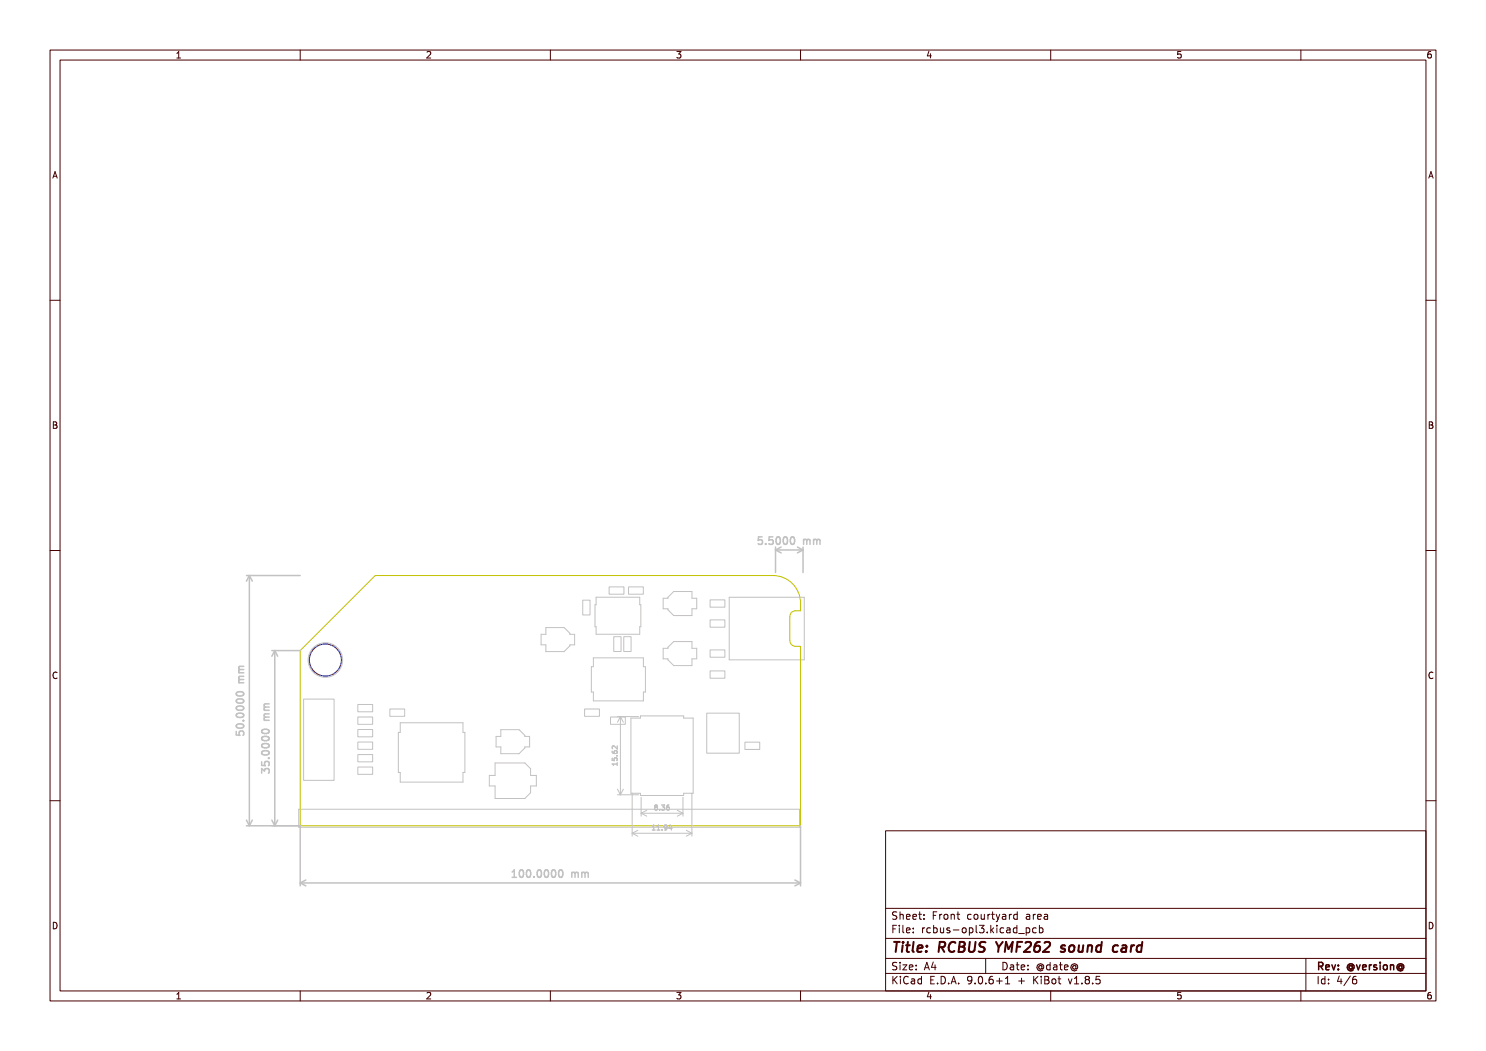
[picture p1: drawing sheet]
<svg xmlns="http://www.w3.org/2000/svg" width="297mm" height="210mm" viewBox="0 0 297 210" stroke-linecap="round" stroke-linejoin="round" font-family="sans-serif">
<g fill="none" stroke="#c2c2c2" stroke-width=".2">
<path d="M116.5 119.9h1.4v3h-1.4zM119.1 119.3h8.8v1.5h.2v4.4h-.2v1.5h-8.8v-1.5h-.2v-4.4h.2zM121.7 117.3h3v1.4h-3zM125.6 117.3h3v1.4h-3zM132.5 119.5h1v-.2l1.1-1.1h3.7v1.3h.9v2.1h-.9v1.4h-3.7l-1.1-1.2v-.2h-1zM141.9 119.9h3v1.4h-3zM145.7 119.4h15v12.4h-15zM60.7 139.7h6.1v16.2h-6.1zM109.1 125.4h3.6l1.2 1.1v.3h.9v2h-.9v.3l-1.2 1.1h-3.6v-1.4h-1v-2h1zM118.6 131.4h10v1.8h.4v5.1h-.4v1.7h-10v-1.7h-.4v-5.1h.4zM122.7 127.2h1.4v3h-1.4zM124.7 127.2h1.4v3h-1.4z"/>
<path d="M132.5 129.5h1v-.2l1.1-1.1h3.7v1.3h.9v2.1h-.9v1.4h-3.7l-1.1-1.2v-.2h-1zM141.9 129.9h3v1.4h-3zM141.9 123.9h3v1.4h-3zM141.9 134.1h3v1.4h-3zM71.5 153.3h3v1.4h-3zM71.5 150.8h3v1.4h-3zM71.5 145.8h3v1.4h-3zM71.5 140.8h3v1.4h-3zM71.5 143.3h3v1.4h-3zM71.5 148.3h3v1.4h-3zM77.9 141.7h3v1.4h-3zM80 144.4h12.5v2h.4v7.9h-.4v2h-12.5v-2h-.4v-7.9h.4z"/>
<path d="M98.9 152.4h6l1.1 1.2v1.3h1.2v2.1h-1.2v1.4l-1.1 1.2h-6v-2.6h-1.1v-2.1h1.1zM100.1 145.8h3.6l1.2 1.1v.2h.9v2.1h-.9v.2l-1.2 1.2h-3.6v-1.4h-1v-2.1h1zM116.8 141.7h3v1.4h-3zM122 143.3h3v1.4h-3zM122.4 150.1l.2 .4 .6 .1 .2-.2-.1-.4-.5 .1-.1 .3 .2 .2M122.4 151.5v.5h.4v-.5h.5v.5M123.3 151h.1M123.4 149v.7l-.8-.7-.2 .2 .1 .4M123.4 152.4v.6M123.4 152.7h-1l.2 .3M123.4 143.2h4.2M123.4 158.8h4.2"/>
<path d="M123.4 157.7l.6 1.1M124 143.2v15.6M124 143.2l.6 1.1M124 143.2l-.6 1.1M124.6 157.7l-.6 1.1M126.1 143.5h1.9v-.5h8.6v.5h1.9v15h-1.9v.4h-8.6v-.4h-1.9zM126.3 158.5v8.6M128.1 159.3v3.8M136.5 159.3v3.8M138.3 158.5v8.6M141.3 142.5h6.5v8h-6.5zM148.9 148.3h2.9v1.5h-2.9z"/>
<path d="M59.7 161.7h100.1v3.6h-100.1zM126.3 166.5h12M126.3 166.5l1.2 .6M127.5 165.9l-1.2 .6M128.1 162.5h8.4M128.1 162.5l1.2 .6M129.3 161.9l-1.2 .6M130.4 165.9h.5M130.4 165.1l.3-.2v1M131 161.3l-.2-.2 .2-.2 .4 .1-.2 .3M131 161.3l-.2 .2 .2 .4 .4-.2-.2-.4M131 161.3h.2"/>
<path d="M131.3 165.9h.6M131.3 165.1l.3-.2v1M131.8 161.8v.1M132.2 160.9h.6l-.3 .3 .3 .1v.5h-.6M132.3 165.8v.1M133.3 165.3l-.2 .2-.3-.1v-.4l.3-.1 .2 .1v.6l-.5 .3M133.7 160.9l-.4 .2-.1 .6 .2 .2 .3-.1v-.5l-.3-.1-.2 .2M133.9 164.8l-.2 .7h.6M134.2 165.2v.7M135.4 161.9l1.1 .6M136.5 162.5l-1.1 .6M137.2 165.9l1.1 .6"/>
<path d="M138.3 166.5l-1.1 .6"/>
<circle cx="65" cy="131.9" r="3.5"/>
</g>
<path d="M60 130l15-15h79.5a5.5 5.5 0 0 1 5.5 5.5v1.5a1.77 1.77 0 0 0-1.9 .5l-.2 .7v4.8a1.14 1.14 0 0 0 1.1 1.2h1v35.8h-100z" fill="none" stroke="#c2c200" stroke-width=".2"/>
<g fill="none" stroke="#c2c2c2" stroke-width=".3">
<path d="M49.3 115h10.7M49.8 115v50M49.8 115l.6 1.1M49.8 115l-.5 1.1M152.3 107.3h-.7l-.1 .7 .2-.2 .5 .1 .2 .2-.1 .5-.2 .2-.6-.2M153 108.6v.2M154.5 107.3h-.7l-.1 .7 .2-.2 .5 .1 .1 .2v.5l-.3 .2-.5-.2M155 109.3v5.1M155 109.9h5.5M155 109.9l1.1 .6M155.2 107.4l.3-.1a.8 .8 0 0 1 .5 .7 .8 .8 0 0 1-.5 .8l-.3-.2-.1-.4zM156.1 109.3l-1.1 .6"/>
<path d="M156.7 107.4l.2-.1a.8 .8 0 0 1 .5 .7 .8 .8 0 0 1-.5 .8l-.2-.2-.2-.4zM158.1 107.4l.2-.1a.8 .8 0 0 1 .5 .7 .8 .8 0 0 1-.5 .8l-.2-.2-.1-.4zM159.4 109.3l1.1 .6M160.5 109.3v5.1M160.5 109.9l-1.1 .6M160.6 107.8v1M160.6 107.9l.4-.1 .2 .2M161.2 108l.3-.2h.3l.1 1M161.2 108v.8M162.6 107.9l.4-.1 .3 .2M162.6 107.8v1M163.3 108l.2-.2h.3l.1 1"/>
<path d="M163.3 108v.8M47.3 139.9a.89 .89 0 0 1 1.4 .2 .85 .85 0 0 1-1.5-.1zM47.4 138.4a.81 .81 0 0 1 1.3 .3 .85 .85 0 0 1-1.5-.1zM47.7 136.4h1M47.7 134.4h1M47.9 135.8l-.2 .2 .2 .4M47.9 133.8l-.2 .2 .2 .4M47.9 135.8h.8M47.9 133.8h.8M48.7 133.1l-.9 .1-.1 .4 .2 .2M48.7 135.1l-.9 .1-.1 .4 .2 .2M54.3 130h5.7"/>
<path d="M54.9 130v35M54.9 130l.6 1.1M54.9 130l-.6 1.1M47.2 146.1v.8h.7l-.1-.2 .1-.5 .2-.1h.5l.1 .3-.1 .5M47.3 141.3a.89 .89 0 0 1 1.4 .3 .85 .85 0 0 1-1.5-.2zM47.3 142.7a.89 .89 0 0 1 1.4 .3 .85 .85 0 0 1-1.5-.1zM47.3 144.9a.89 .89 0 0 1 1.4 .2 .85 .85 0 0 1-1.5-.1zM48.6 144h.1M52.3 152.2v.7l.7 .1-.1-.2v-.5l.3-.2 .5 .1 .1 .2-.1 .6M52.3 154.5v-.9l.6 .5 .1-.5h.7l.1 .3-.1 .6M52.4 147.3a.81 .81 0 0 1 1.4 .3 .85 .85 0 0 1-1.5-.1zM52.4 145.9a.81 .81 0 0 1 1.4 .3 .85 .85 0 0 1-1.5-.1z"/>
<path d="M52.4 148.7a.81 .81 0 0 1 1.4 .4 .85 .85 0 0 1-1.5-.2zM52.4 150.1a.81 .81 0 0 1 1.4 .4 .85 .85 0 0 1-1.5-.1zM52.8 141.9h1M52.8 143.9h1M53 143.3l-.2 .2 .1 .4M53 141.3l-.2 .2 .1 .4M53 143.3h.8M53 141.3h.8M53.7 151.5h.1M53.8 140.6l-.9 .1-.1 .4 .2 .2M53.8 142.6l-.9 .1-.1 .4 .2 .2M49.3 165h10.7v12"/>
<path d="M49.3 163.9l.5 1.1M50.4 163.9l-.6 1.1M54.3 163.9l.6 1.1M55.5 163.9l-.6 1.1M60 176.4h100M60 176.4l1.1 .6M61.1 175.8l-1.1 .6M102.4 175.3h.8M102.4 174.2l.4-.4v1.5M103.9 174l.2-.2a.8 .8 0 0 1 .6 .8 .8 .8 0 0 1-.6 .7l-.2-.1-.1-.5zM105.4 174l.2-.2a.8 .8 0 0 1 .5 .8 .8 .8 0 0 1-.5 .7l-.2-.1-.2-.5zM106.7 175.2v.1"/>
<path d="M107.5 174l.2-.2a.8 .8 0 0 1 .5 .8 .8 .8 0 0 1-.5 .7l-.2-.1-.1-.5zM108.9 174l.2-.2a.8 .8 0 0 1 .6 .8 .8 .8 0 0 1-.6 .7l-.2-.1-.1-.5zM110.4 174l.2-.2a.8 .8 0 0 1 .5 .8 .8 .8 0 0 1-.5 .7l-.2-.1-.2-.5zM111.8 174l.2-.2a.8 .8 0 0 1 .5 .8 .8 .8 0 0 1-.5 .7l-.2-.1-.2-.5zM114.3 174.3v1M114.3 174.5l.4-.2 .2 .2M114.9 174.5l.2-.2 .4 .1 .1 .9M114.9 174.5v.8M116.3 174.5l.4-.2 .2 .2M116.3 174.3v1M116.9 174.5l.2-.2 .4 .1 .1 .9M116.9 174.5v.8"/>
<path d="M158.9 175.8l1.1 .6M160 165v12M160 176.4l-1.1 .6"/>
</g>
<circle cx="65" cy="131.9" r="3.2" fill="none" stroke="#000084" stroke-width=".2"/>
<g fill="none" stroke="#480000" stroke-width=".2">
<path d="M10 10h277v190h-277zM12 12h273v186h-273zM35.3 11.6h.8M35.3 10.7l.4-.4v1.3M60 10v2M85.3 10.4l.5-.1 .3 .4-.8 .9h.8M110 10v2M135.3 10.3h.8l-.4 .5 .3 .1v.6l-.2 .1-.5-.1M160 10v2M185.7 10.2l-.4 1h.9M186 10.7v.9M210 10v2"/>
<path d="M236 10.3h-.6l-.1 .6 .2-.1 .5 .1 .1 .1-.1 .5-.2 .1-.5-.1M260 10v2M286 10.3l-.4 .1-.2 .2-.1 .7 .3 .3 .4-.1 .1-.5-.1-.1-.4-.1-.3 .2M10.6 35.6l.4-1.3 .4 1.3M10.7 35.2h.6M285.6 35.6l.4-1.3 .4 1.3M285.7 35.2h.6M10 60h2M285 60h2M10.7 84.3h.4l.2 .2-.2 .4 .2 .1 .1 .3-.2 .3h-.5zM10.7 84.9h.4M285.7 84.3h.4l.2 .2-.2 .4 .2 .1 .1 .3-.2 .3h-.5z"/>
<path d="M285.7 84.9h.4M10 110h2M285 110h2M11.4 134.4a.62 .62 0 0 0-.9 .5 .62 .62 0 0 0 .7 .7l.2-.1M286.4 134.4a.62 .62 0 0 0-.9 .5 .62 .62 0 0 0 .7 .7l.2-.1M10 160h2M285 160h2M177 166h108v32h-108zM10.7 184.3a.66 .66 0 0 1 .7 .6 .66 .66 0 0 1-.7 .7zM35.3 198.7l.4-.4v1.3M35.3 199.6h.8M60 198v2"/>
<path d="M85.3 198.4l.5-.1 .3 .4-.8 .9h.8M110 198v2M135.3 198.3h.8l-.4 .5 .3 .1v.6l-.2 .1-.5-.1M160 198v2M177 194.5h108M177 191.5h108M177 187.5h108M177 181.5h108M178.5 195.1v1.5M178.5 185.6h.5M178.7 195.7l.6 .9M179.2 184.9h-.7v1.5"/>
<path d="M179.2 192.4l-.5-.1-.2 .1v.5l.6 .3 .1 .3-.2 .3-.6-.1M179.2 182.3l-.5-.1-.2 .1v.5l.6 .3 .1 .3-.2 .3-.6-.1M179.3 195.1l-.8 .9M179.7 184.9v.1M179.7 185.4v1M179.9 182.2v1.5M179.9 192.3v.1M179.9 192.8v1M179.9 182.8l.2-.1 .4 .1v.9M180 195.1v.1M180 195.6v1M180.5 192.8h.7l-.7 1h.7"/>
<path d="M180.5 184.9v1.3l.2 .2M181.2 185.9l.7-.2-.1-.2-.4-.1-.2 .2v.7h.6M181.2 183.2l.7-.1-.1-.3-.4-.1-.2 .2v.7h.6M181.5 195.2a.71 .71 0 0 0-1 .5 .71 .71 0 0 0 .7 .9l.3-.1M181.7 193.3l.8-.1-.1-.3-.4-.1-.3 .2 .1 .7h.6M182.2 195.7h.5l.1 .9M182.5 183.2l.7-.1-.1-.3-.4-.1-.2 .2v.7h.6M182.5 186.3v.1M182.5 185.5v.1M182.8 196h-.5l-.2 .2 .2 .4 .5-.1M183.1 193.7v.1M183.1 192.9v.1"/>
<path d="M183.6 182.7h.6M183.8 182.2v1.3l.4 .2M184.2 195.7l-.5-.1-.2 .3 .1 .6h.6M184.2 195.1v1.5M184.4 185.4v1M184.7 183.6v.1M184.7 182.8v.1M184.7 193.8l.5-1.5 .5 1.5M184.8 185.4l-.4 .3M184.9 193.4h.7M185.7 198.2l-.4 1h.9M186 185.5l-.5-.1-.3 .3 .2 .6h.6"/>
<path d="M186 198.7v.9M186 195.8h.5M186.5 192.2l-.3 1.1h.9M186.5 182.9h.5M186.6 185.5l.4-.1 .3 .3-.1 .6h-.6M186.6 184.9v1.5M186.7 195.1h-.7v1.5h.7M186.9 192.8v1M187.2 182.2h-.7v1.5M187.4 196.5v.1M187.8 182.7v1M188 185.4v.9l.4 .1 .2-.1"/>
<path d="M188.1 195.1a.76 .76 0 0 1 .9 .7 .76 .76 0 0 1-.9 .8zM188.2 182.7l-.4 .3M188.6 185.4v1M188.8 182.8l.4-.1 .3 .3v.4l-.3 .3-.4-.1-.1-.2zM189.6 196.5v.1M189.8 185.5l-.3-.1-.3 .2 .1 .2 .5 .2v.3h-.6M190.1 196.6l.5-1.5 .5 1.5M190.1 182.8l.2-.1 .4 .1v.9M190.1 182.7v1M190.2 196.2h.8M190.5 185.8h1.2M191.2 182.7h.6"/>
<path d="M191.5 182.2v1.3l.3 .2M191.6 196.5v.1M192.4 185.5l.2-.1 .4 .1 .1 .6-.1 .2-.4 .1-.2-.1zM193.7 185.5l.5-.1 .3 .3-.2 .6h-.6M193.7 185.4v1.5M194.1 182.8l-.4-.1-.3 .3 .1 .6h.6M194.2 195.7l-.2 .3h-.3l-.3-.3 .1-.5 .5-.1 .2 .1a.99 .99 0 0 1-.4 1.4h-.3M194.8 182.8l.4-.1 .3 .3v.4l-.3 .3-.4-.1-.1-.2zM194.9 196.5v.1M195.1 184.9v1.3l.2 .2M195.7 195.2l.2-.1a.8 .8 0 0 1 .5 .7 .8 .8 0 0 1-.5 .8l-.2-.1-.2-.5zM195.7 184.9h1l-.5 .6 .4 .1v.7l-.2 .1-.7-.1"/>
<path d="M196.1 182.7l.1 .9 .3 .1 .2-.1M196.7 182.7v1M197 191.5v3M197 196.5v.1M197.3 186.3v.1M197.5 182.7v1M197.9 182.7l-.4 .3M198 184.9v1.5M198.2 185.8l.4 .6M198.2 182.7h.5M198.4 195.1l-.4 .1a1.01 1.01 0 0 0 0 1.4l.5-.1v-.5l-.3-.3h-.4l-.1 .3M198.4 182.2v1.3l.3 .2"/>
<path d="M198.6 185.4l-.6 .6M199.1 182.7l.4 1M199.2 196h1.1M199.2 184.9v.1M199.2 185.4v1M199.5 183.7l-.4 .5M199.7 195.4v1.2M199.8 182.7l-.3 1M200.4 182.8h.6v.9M200.5 192.3a.76 .76 0 0 1 .8 .7 .76 .76 0 0 1-.8 .8zM200.6 185.5l-.4-.1-.3 .3 .1 .6h.6M201 196.6h.8"/>
<path d="M201 195.5l.4-.4v1.5M201 183.1h-.5l-.2 .2 .2 .4 .5-.1M201.2 185.5h.6l.1 .9M201.7 182.7v1M201.9 185.7l-.5 .1-.2 .2 .2 .4 .5-.1M202 192.9h.5l.1 .9M202.2 182.7l-.5 .3M202.6 193.2h-.5l-.2 .2 .2 .4 .5-.1M203.1 192.8h.6M203.2 185.5l-.4-.1-.3 .3 .2 .6h.5M203.2 184.9v1.5M203.3 192.3v1.3l.4 .2"/>
<path d="M203.3 182.8l-.4-.1-.3 .3 .1 .6h.6M203.3 182.2v1.5M203.6 196h1.1M203.6 186.5h1.1M204.1 193.3l.7-.1-.1-.3-.4-.1-.2 .2 .1 .7h.5M204.2 195.4v1.2M205.1 185.5l.4-.1 .3 .3-.1 .6h-.6M205.1 185.4v1.5M205.2 182.8h.5l.1 .9M205.5 193.7v.1M205.5 192.9v.1M205.8 183.1h-.5l-.2 .2 .2 .4 .5-.1"/>
<path d="M206.5 182.7v1M206.6 195.1v1.5M206.8 195.7l.7 .9M207 182.7l-.5 .3M207.1 185.5l-.4-.1-.3 .3 .1 .6h.6M207.4 183.2l.7-.1-.1-.3-.4-.1-.2 .2 .1 .7h.5M207.5 195.1l-.9 .9M207.7 185.5l.5-.1 .3 .3-.2 .6h-.6M207.7 184.9v1.5M208.1 195.1v.1M208.1 195.6v1M208.2 193.1a.36 .36 0 0 0-.5-.1 .36 .36 0 0 0 0 .6 .36 .36 0 0 0 .5-.1"/>
<path d="M208.2 192.9v.6M208.2 193.5l.2 .1a.63 .63 0 0 0-.2-1 .63 .63 0 0 0-.9 .4 .71 .71 0 0 0 .3 .9 .71 .71 0 0 0 .9-.1M208.7 182.8h.6l.1 .9M208.8 195.1l.7 .1 .1 .3-.3 .3a.4 .4 0 0 1 .4 .4 .4 .4 0 0 1-.3 .4h-.6zM208.8 195.8h.5M209.4 183.1h-.5l-.2 .2 .2 .4 .5-.1M209.9 192.9l-.4-.1-.3 .3 .1 .6h.6M209.9 192.3v1.5M210 198v2M210.4 195.7l.3-.1 .3 .3v.4l-.3 .3-.3-.1-.2-.2zM210.6 192.9h.6v.9M211.2 193.2h-.5l-.2 .2 .2 .4 .5-.1"/>
<path d="M211.5 195.6h.5M211.7 195.1v1.3l.3 .2M211.7 192.8h.6M212 192.3v1.3l.3 .2M212.7 193.3l.8-.1-.1-.3-.4-.1-.3 .2 .1 .7h.6M213.5 195.6l.4 1 .3-1M214.7 196.6h.9M214.7 195.5l.5-.4v1.5M215 193.1a.36 .36 0 0 0-.5-.1 .36 .36 0 0 0 0 .6 .36 .36 0 0 0 .5-.1M215 193.5l.1 .1a.57 .57 0 0 0 .2-.8 .57 .57 0 0 0-.8-.1 .7 .7 0 0 0-.3 1 .7 .7 0 0 0 1 .1M215 192.9v.6M216.2 196.5v.1"/>
<path d="M217.2 195.7l-.3 .3v.3l.3 .3h.3l.2-.3v-.3l-.2-.3M217.2 195.7l-.3-.3 .3-.3h.3l.2 .3-.2 .3M217.2 195.7h.3M218.4 196.5v.1M219.8 195.1h-.7l-.1 .7 .2-.1h.5l.2 .3-.1 .5-.2 .1-.6-.1M236 198.3h-.6l-.1 .6 .2-.1 .5 .1 .1 .1-.1 .5-.2 .1-.5-.1M260 198v2M261 191.5v6.5M263.5 195.1v1.5M264.8 195.7l-.4-.1-.3 .3 .1 .6h.6M264.8 195.1v1.5M265.5 196.5v.1"/>
<path d="M265.5 195.7v.1M267.7 195l-.4 1.1h.9M268 195.6v1M269.9 195l-1.3 2M271 195.1l-.4 .1a1.01 1.01 0 0 0 0 1.4l.5-.1 .1-.5-.3-.3h-.3l-.3 .3M285.7 184.3a.66 .66 0 0 1 .7 .6 .66 .66 0 0 1-.7 .7zM286 198.3l-.4 .1-.2 .2-.1 .8 .3 .2 .4-.1 .1-.5-.1-.1-.4-.1-.3 .2"/>
</g>
<g fill="none" stroke="#480000" stroke-width=".3">
<path d="M263.6 193.1l.7-.1 .1-.2-.1-.4-.2-.1h-.5v1.5M263.9 193.1l.5 .7M265 193.3l.7-.2-.1-.2-.4-.1-.2 .2 .1 .7h.5M266.2 192.8l.4 1 .3-1M267.5 193.6v.2M267.5 192.9v.1M270.3 193.1a.36 .36 0 0 0-.6-.1 .36 .36 0 0 0 0 .6 .36 .36 0 0 0 .6-.1M270.3 192.9v.6M270.3 193.5l.1 .1a.63 .63 0 0 0-.1-1 .63 .63 0 0 0-1 .4 .7 .7 0 0 0 .3 .9 .7 .7 0 0 0 .9-.1M271.1 192.8l.4 1 .3-1M272.3 193.3l.8-.2-.1-.2-.4-.1-.3 .2 .1 .7h.6M273.7 192.8v1"/>
<path d="M274.1 192.8l-.4 .3M275.1 192.9l-.3-.1-.2 .2v.2l.5 .2v.3h-.5M275.8 192.3v.1M275.8 192.8v1M276.6 192.9l.2-.1 .4 .1 .1 .6-.2 .2-.3 .1-.2-.2zM277.9 192.9l.2-.1 .4 .1 .1 .9M277.9 192.8v1M280.2 193.1a.36 .36 0 0 0-.5-.1 .36 .36 0 0 0 0 .6 .36 .36 0 0 0 .5-.1M280.2 193.5l.1 .1a.57 .57 0 0 0 .2-.8 .57 .57 0 0 0-.9-.2 .71 .71 0 0 0-.3 1.1 .71 .71 0 0 0 1.1 .1M280.2 192.9v.6"/>
</g>
<g fill="none" stroke="#480000" stroke-width=".4">
<path d="M178.7 188.2h1.1M179.3 188.2l-.3 2M180.4 188.9l-.1 1.3M180.5 188.2v.2M181.1 188.9h.7M181.5 188.2l-.3 1.7 .1 .2 .4 .1M182.6 188.2l-.2 1.7 .2 .3M183.4 189.5l1-.1-.1-.4h-.7l-.3 .9 .3 .3 .6-.1M185.1 190v.2M185.3 189l-.1 .2M187.7 189.3l1-.1a.52 .52 0 0 0 .2-.5 .52 .52 0 0 0-.3-.5h-.8l-.2 2M188.2 189.3l.5 .9"/>
<path d="M191 188.4a.88 .88 0 0 0-1.1 0 .88 .88 0 0 0-.3 1 .69 .69 0 0 0 .3 .7 .69 .69 0 0 0 .9-.1M191.7 189.2h.7M191.8 188.2l.9 .1a.51 .51 0 0 1 .1 .5 .51 .51 0 0 1-.4 .4l.3 .1a.58 .58 0 0 1-.4 .9h-.7zM193.8 188.2l-.2 1.6 .2 .3a.66 .66 0 0 0 1-.3l.2-1.6M197 188.3a.84 .84 0 0 0-1.1 .1 .45 .45 0 0 0 .2 .8l.5 .2a.51 .51 0 0 1 .2 .5 .51 .51 0 0 1-.5 .3l-.7-.1M199.1 188.2l.5 1.1M199.6 189.3l-.1 .9M200.4 188.2l-.8 1.1M200.8 190.2l.3-2 .5 1.4 .8-1.4-.2 2M203.2 189.2h.7M204.3 188.2h-.9l-.3 2M205 188.4l.3-.2h.4l.3 .2 .1 .4-.2 .3-1.3 1.1h1.3"/>
<path d="M207.8 188.2a.91 .91 0 0 0-1 .9l-.1 .7 .1 .3a.66 .66 0 0 0 1-.3l.1-.4-.2-.3a.66 .66 0 0 0-1 .3M208.8 188.4l.3-.2h.5l.2 .2 .1 .4-.2 .3-1.3 1.1h1.3M212.9 189a.49 .49 0 0 0-.8 .3l.2 .2 .5 .1 .1 .2-.4 .4-.5-.1M213.8 189.1a.52 .52 0 0 1 .6-.2 .52 .52 0 0 1 .4 .4l-.1 .5a.55 .55 0 0 1-.5 .4 .55 .55 0 0 1-.6-.4zM215.7 188.9l-.1 1.2a.57 .57 0 0 0 .8-.1M216.5 188.9l-.2 1.3M217.4 189.1a.49 .49 0 0 1 .9 .1l-.1 1M217.5 188.9l-.2 1.3M220.1 189a.66 .66 0 0 0-1 .3v.5l.1 .3h.8M220.2 188.2l-.2 2M223.5 189a.66 .66 0 0 0-1 .3l-.1 .5 .2 .3h.7M224.3 189h.8l-.1 1.2"/>
<path d="M225.1 189.4h-.7a.4 .4 0 0 0-.3 .4 .4 .4 0 0 0 .2 .4l.7-.1M226.1 188.9l-.1 1.3M226.7 188.9l-.4 .1-.2 .3M228.2 189a.66 .66 0 0 0-1 .3v.5l.1 .3h.8M228.3 188.2l-.2 2"/>
</g>
<text font-size="2.7" fill="#fff" x="178" y="190.3">Title: RCBUS YMF262 sound card</text>
<g font-size="2" fill="#fff">
<text x="152.3" y="108.8">5.5000 mm</text>
<text x="48.8" y="146" transform="rotate(-90 48.8 146)">50.0000 mm</text>
<text x="53.9" y="153.5" transform="rotate(-90 53.9 153.5)">35.0000 mm</text>
<text x="103.4" y="175.4">100.0000 mm</text>
<text x="178" y="183.8">Sheet: Front courtyard area</text>
<text x="178" y="186.5">File: rcbus-opl3.kicad_pcb</text>
<text x="178" y="193.9">Size: A4</text>
<text x="178" y="196.7">KiCad E.D.A. 9.0.6+1 + KiBot v1.8.5</text>
<text x="200" y="193.9">Date: @date@</text>
<text x="263" y="196.7">Id: 4/6</text>
<text x="263" y="193.9">Rev: @version@</text>
</g>
<g font-size="1.7" fill="#fff">
<text x="35" y="11.6">1</text>
<text x="85" y="11.6">2</text>
<text x="135" y="11.6">3</text>
<text x="185" y="11.6">4</text>
<text x="235" y="11.6">5</text>
<text x="285" y="11.6">6</text>
<text x="10.5" y="35.6">A</text>
<text x="285.5" y="35.6">A</text>
<text x="10.5" y="85.6">B</text>
<text x="285.5" y="85.6">B</text>
<text x="10.5" y="135.6">C</text>
<text x="285.5" y="135.6">C</text>
<text x="10.5" y="185.6">D</text>
<text x="285.5" y="185.6">D</text>
<text x="35" y="199.7">1</text>
<text x="85" y="199.7">2</text>
<text x="135" y="199.7">3</text>
<text x="185" y="199.7">4</text>
<text x="235" y="199.7">5</text>
<text x="285" y="199.7">6</text>
</g>
<g font-size="1.3" fill="#fff">
<text x="123.4" y="153" transform="rotate(-90 123.4 153)">15.62</text>
<text x="130.7" y="161.9">8.36</text>
<text x="130.3" y="165.9">11.94</text>
</g>
</svg>
